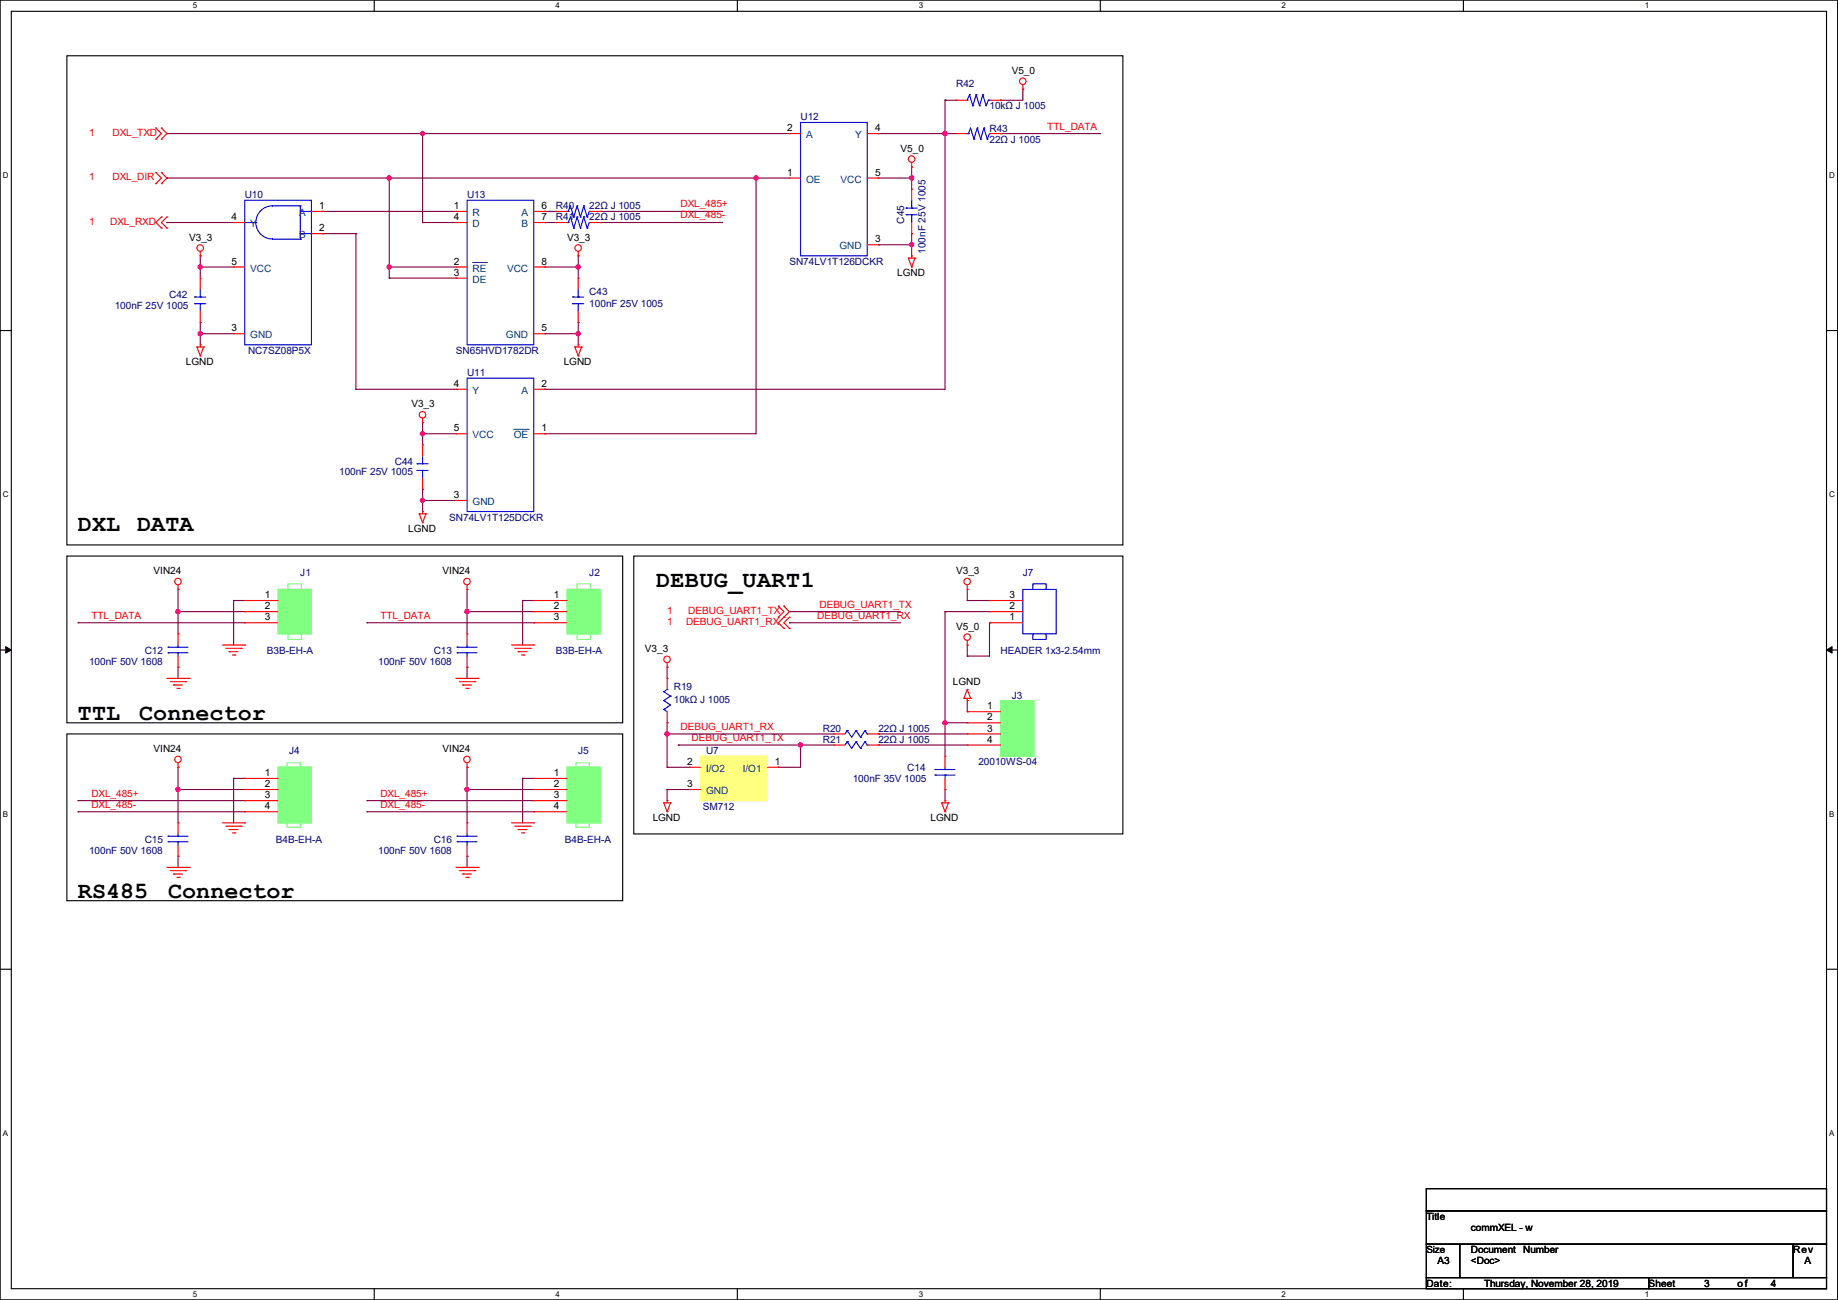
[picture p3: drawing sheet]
<svg xmlns="http://www.w3.org/2000/svg" width="420mm" height="297mm" viewBox="0 0 420 297" stroke-linecap="round" stroke-linejoin="round" font-family="sans-serif">
<path d="M0 0h419.9v297h-419.9zM2.6 2.6h414.8v291.8h-414.8z" fill="none" stroke="#000" stroke-width=".25"/>
<g fill="#fff">
<path d="M44 .3h1v2h-1z"/>
<path d="M44 294.7h1v2h-1z"/>
</g>
<path d="M85.5 0v2.6M85.5 294.4v2.6" fill="none" stroke="#000" stroke-width=".25"/>
<g fill="#fff">
<path d="M127 .3h.9v2h-.9z"/>
<path d="M127 294.7h.9v2h-.9z"/>
</g>
<path d="M168.5 0v2.6M168.5 294.4v2.6" fill="none" stroke="#000" stroke-width=".25"/>
<g fill="#fff">
<path d="M209.9 .3h1v2h-1z"/>
<path d="M209.9 294.7h1v2h-1z"/>
</g>
<path d="M251.4 0v2.6M251.4 294.4v2.6" fill="none" stroke="#000" stroke-width=".25"/>
<g fill="#fff">
<path d="M292.9 .3h.9v2h-.9z"/>
<path d="M292.9 294.7h.9v2h-.9z"/>
</g>
<path d="M334.4 0v2.6M334.4 294.4v2.6" fill="none" stroke="#000" stroke-width=".25"/>
<g fill="#fff">
<path d="M375.8 .3h1v2h-1z"/>
<path d="M375.8 294.7h1v2h-1z"/>
<path d="M.7 39h1.2v2h-1.2z"/>
<path d="M418 39h1.3v2h-1.3z"/>
<path d="M.7 112h1.2v2h-1.2z"/>
<path d="M418 112h1.3v2h-1.3z"/>
</g>
<path d="M0 75.5h2.6M417.4 75.5h2.5" fill="none" stroke="#000" stroke-width=".25"/>
<g fill="#fff">
<path d="M.7 185h1.2v1.9h-1.2z"/>
<path d="M418 185h1.2v1.9h-1.2z"/>
</g>
<path d="M0 148.5h2.6M417.4 148.5h2.5" fill="none" stroke="#000" stroke-width=".25"/>
<path d="M1.3 147.7l1.3 .8-1.3 .7zM417.4 148.5l1.2-.8v1.5z" fill="#000" stroke="#000" stroke-width=".23"/>
<g fill="#fff">
<path d="M.7 257.9h1.2v2h-1.2z"/>
<path d="M418 257.9h1.2v2h-1.2z"/>
</g>
<g fill="none" stroke="#000" stroke-width=".25">
<path d="M15.3 12.7h241.3v111.8h-241.3zM15.3 127h127v38.1h-127zM144.8 127h111.8v63.5h-111.8zM15.3 167.7h127v38.1h-127zM0 221.4h2.6M417.4 221.4h2.5M325.9 271.6h91.5v5h-91.5zM325.9 276.6h91.5v7.7h-91.5zM325.9 284.3h7.6v7.6h-7.6zM325.9 291.9h50.8v2.5h-50.8zM333.5 284.3h76.2v7.6h-76.2zM376.7 291.9h40.7v2.5h-40.7z"/>
<path d="M409.7 284.3h7.7v7.6h-7.7z"/>
</g>
<g fill="none" stroke="#800040" stroke-width=".25">
<path d="M38.1 30.5h.1M38.1 30.5h142.3M96.6 30.5h.1M96.6 30.5v20.3M200.7 30.5h.1M200.7 30.5h17.8M208.3 38.1h.1M208.3 38.1v5.1M215.9 30.5h.1M215.9 22.9h.1M215.9 22.9v66h-91.4M215.9 22.9h2.6"/>
<path d="M228.6 30.5h.1M228.6 22.9h.1M228.6 30.5h22.9M233.7 20.4h.1M233.7 20.4v2.5h-5.1M38.1 50.8h.1M38.1 40.7h.1M38.1 50.8h15.3M38.1 40.7h142.3M45.8 58.5h.1M45.8 58.5v5M73.7 48.3h.1"/>
<path d="M73.7 53.4h.1M73.7 48.3h30.5M73.7 53.4h7.6M81.3 53.4h.1M81.3 53.4v35.5M88.9 40.7h.1M88.9 40.7v22.8M96.6 50.8h.1M96.6 50.8h7.6M124.5 48.3h.1M124.5 50.8h.1M124.5 50.8h2.5"/>
<path d="M124.5 48.3h2.5M132.1 58.5h.1M132.1 58.5v5M137.2 48.3h.1M137.2 50.8h.1M137.2 50.8h27.9M137.2 48.3h27.9M172.8 40.7h.1M172.8 40.7v58.4h-48.3M200.7 40.7h.1M200.7 55.9h.1M200.7 40.7h7.6"/>
<path d="M200.7 55.9h7.6M208.3 40.7h.1M208.3 53.4h.1M208.3 55.9h.1M208.3 53.4v5.1M45.8 61h.1M45.8 76.2h.1M45.8 73.7h.1M45.8 61h7.6M45.8 73.7v5.1M45.8 76.2h7.6M88.9 63.5h.1"/>
<path d="M88.9 61h.1M88.9 61h15.3M88.9 63.5h15.3M124.5 61h.1M124.5 76.2h.1M124.5 61h7.6M124.5 76.2h7.6M132.1 61h.1M132.1 73.7h.1M132.1 76.2h.1M132.1 73.7v5.1M81.3 88.9h.1"/>
<path d="M81.3 88.9h22.9M96.6 99.1h.1M96.6 96.6h.1M96.6 96.6v5M96.6 99.1h7.6M124.5 99.1h.1M124.5 88.9h.1M96.6 114.3h.1M96.6 111.8h.1M96.6 114.3h7.6M96.6 111.8v5.1M40.7 134.7h.1"/>
<path d="M40.7 139.7h.1M40.7 134.7v10.1M40.7 139.7h15.2M53.4 137.2h.1M53.4 137.2h2.5M53.4 137.2v10.2M106.7 134.7h.1M106.7 139.7h.1M106.7 134.7v10.1M106.7 139.7h15.3M119.4 137.2h.1M119.4 137.2h2.6"/>
<path d="M119.4 137.2v10.2M180.4 139.7h.1M180.4 139.7h25.4M215.9 139.7h.1M215.9 139.7h10.2M215.9 139.7v33.1M221 134.7h.1M221 137.2h.1M221 137.2h5.1M221 134.7v2.5M17.8 142.3h.1M17.8 142.3h38.1"/>
<path d="M40.7 152.4h.1M40.7 152.4v2.6M83.9 142.3h.1M83.9 142.3h38.1M106.7 152.4h.1M106.7 152.4v2.6M152.4 152.4h.1M152.4 152.4v2.6M180.4 142.3h.1M180.4 142.3h25.4M221 147.4h.1M221 149.9h.1"/>
<path d="M221 147.4v2.5M226.1 142.3h.1M226.1 142.3v7.6h-5.1M40.7 175.3h.1M40.7 175.3v12.7M53.4 177.8h.1M53.4 177.8v10.2M53.4 177.8h2.5M106.7 175.3h.1M106.7 175.3v12.7M119.4 177.8h.1M119.4 177.8v10.2"/>
<path d="M119.4 177.8h2.6M152.4 175.3h.1M152.4 165.1h.1M152.4 167.7h.1M152.4 175.3h5.1M152.4 165.1v10.2M152.4 167.7h38.1M155 170.2h.1M155 170.2h35.5M177.8 175.3h.1M182.9 170.2h.1M182.9 170.2v5.1h-5.1"/>
<path d="M200.7 167.7h.1M200.7 170.2h.1M200.7 170.2h20.3M200.7 167.7h20.3M215.9 165.1h.1M215.9 165.1h5.1M221 160.1h.1M221 160.1v2.5M17.8 182.9h.1M17.8 185.5h.1M17.8 182.9h38.1M17.8 185.5h38.1"/>
<path d="M40.7 180.4h.1M40.7 195.6h.1M40.7 195.6v2.6M40.7 180.4h15.2M83.9 182.9h.1M83.9 185.5h.1M83.9 182.9h38.1M83.9 185.5h38.1M106.7 180.4h.1M106.7 195.6h.1M106.7 195.6v2.6M106.7 180.4h15.3"/>
<path d="M152.4 180.4h.1M152.4 180.4h5.1M152.4 180.4v2.5M215.9 180.4h.1M215.9 180.4v2.5"/>
</g>
<g fill="#f0f" stroke="#f0f" stroke-width=".25">
<circle cx="40.7" cy="139.7" r=".49"/>
<circle cx="106.7" cy="139.7" r=".49"/>
<circle cx="40.7" cy="180.4" r=".49"/>
<circle cx="106.7" cy="180.4" r=".49"/>
<circle cx="182.9" cy="170.2" r=".49"/>
<circle cx="215.9" cy="165.1" r=".49"/>
<circle cx="152.4" cy="167.7" r=".49"/>
<circle cx="45.7" cy="61" r=".49"/>
<circle cx="96.5" cy="114.3" r=".49"/>
<circle cx="96.5" cy="99.1" r=".49"/>
<circle cx="132.1" cy="61" r=".49"/>
<circle cx="132.1" cy="76.2" r=".49"/>
<circle cx="88.9" cy="61" r=".49"/>
<circle cx="172.7" cy="40.7" r=".49"/>
<circle cx="88.9" cy="40.7" r=".49"/>
<circle cx="208.3" cy="40.7" r=".49"/>
<circle cx="208.3" cy="55.9" r=".49"/>
<circle cx="96.5" cy="30.5" r=".49"/>
<circle cx="215.9" cy="30.5" r=".49"/>
<circle cx="45.7" cy="76.2" r=".49"/>
</g>
<g fill="none" stroke="#f00" stroke-width=".25">
<path d="M233.7 19.3v1.1M35.6 29.3h.1M35.6 31.8h.1M35.6 39.4h.1M35.6 29.3l1.3 1.2-1.3 1.3M35.6 39.4l1.3 1.3-1.3 1.3M36.9 31.8h.1M36.9 29.3h.1M36.9 39.4h.1M36.9 29.3l1.2 1.2-1.2 1.3M36.9 39.4l1.2 1.3-1.2 1.3M180.4 30.5h.1"/>
<path d="M180.4 30.5h2.5M198.2 30.5h2.5M200.7 30.5h.1M208.3 38.1h.1M208.3 37.1v1M218.5 22.9h.1M218.5 30.5h.1M218.5 30.5h2.5M218.5 22.9h2.5M226.1 30.5h2.5M226.1 22.9h2.5M228.6 22.9h.1"/>
<path d="M228.6 30.5h.1M233.7 20.4h.1M35.6 42h.1M36.9 52.1h.1M36.9 49.6h.1M36.9 42h.1M36.9 49.6l-1.3 1.2 1.3 1.3M38.1 52.1h.1M38.1 49.6h.1M38.1 49.6l-1.2 1.2 1.2 1.3M45.8 58.5h.1M45.8 57.4v1.1"/>
<path d="M53.4 50.8h.1M53.4 50.8h2.5M71.2 48.3h2.5M71.2 53.4h2.5M73.7 48.3h.1M73.7 53.4h.1M104.2 48.3h.1M104.2 50.8h.1M104.2 50.8h2.5M104.2 48.3h2.5M122 50.8h2.5M122 48.3h2.5"/>
<path d="M124.5 48.3h.1M124.5 50.8h.1M127 50.8h.1M127 48.3h.1M127 50.8h2.6M127 48.3h2.6M132.1 58.5h.1M132.1 57.4v1.1M134.7 50.8h2.5M134.7 48.3h2.5M137.2 50.8h.1M137.2 48.3h.1"/>
<path d="M180.4 40.7h.1M180.4 40.7h2.5M198.2 40.7h2.5M198.2 55.9h2.5M200.7 55.9h.1M200.7 40.7h.1M207.6 59h.1M207.6 59h1.5M207.6 59l.7 2M208.3 58.5h.1M208.3 43.2h.1M208.3 53.4h.1"/>
<path d="M208.3 43.2v2.6M208.3 50.8v2.6M208.3 58.5v.5M209.1 59h.1M209.1 59l-.8 2M45 79.3h.1M45 79.3h1.5M45 79.3l.8 2M45.8 78.8h.1M45.8 63.5h.1M45.8 73.7h.1M45.8 63.5v2.6"/>
<path d="M45.8 71.2v2.5M45.8 78.8v.5M46.5 79.3h.1M46.5 79.3l-.7 2M53.4 76.2h.1M53.4 61h.1M53.4 61h2.5M53.4 76.2h2.5M104.2 61h.1M104.2 63.5h.1M104.2 61h2.5M104.2 63.5h2.5"/>
<path d="M122 61h2.5M122 76.2h2.5M124.5 76.2h.1M124.5 61h.1M131.4 79.3h.1M131.4 79.3h1.5M131.4 79.3l.7 2M132.1 78.8h.1M132.1 63.5h.1M132.1 73.7h.1M132.1 63.5v2.6M132.1 71.2v2.5"/>
<path d="M132.1 78.8v.5M132.9 79.3h.1M132.9 79.3l-.8 2M208.3 61h.1M45.8 81.3h.1M96.6 96.6h.1M96.6 95.5v1.1M104.2 88.9h.1M104.2 99.1h.1M104.2 99.1h2.5M104.2 88.9h2.5M122 99.1h2.5"/>
<path d="M122 88.9h2.5M124.5 99.1h.1M124.5 88.9h.1M132.1 81.3h.1M95.8 117.4h.1M95.8 117.4h1.5M95.8 117.4l.8 2M96.6 116.9h.1M96.6 119.4h.1M96.6 101.6h.1M96.6 111.8h.1M96.6 101.6v2.6"/>
<path d="M96.6 109.3v2.5M96.6 116.9v.5M97.3 117.4h.1M97.3 117.4l-.7 2M104.2 114.3h.1M104.2 114.3h2.5M40.7 134.7h.1M40.7 133.6v1.1M55.9 137.2h.1M55.9 139.7h.1M55.9 137.2h7.6M55.9 139.7h7.6"/>
<path d="M106.7 134.7h.1M106.7 133.6v1.1M122 137.2h.1M122 139.7h.1M122 137.2h7.6M122 139.7h7.6M177.8 138.5h.1M177.8 138.5l1.3 1.2-1.3 1.3M179.1 138.5h.1M179.1 138.5l1.3 1.2-2.6 2.6 1.3 1.3M221 134.7h.1M221 133.6v1.1"/>
<path d="M226.1 139.7h.1M226.1 137.2h.1M226.1 137.2h7.6M226.1 139.7h7.6M38.1 155h5.1M38.9 155.7h3.6M39.7 156.5h.1M39.7 156.5h2M40.4 157.3h.5M40.7 144.8h.1M40.7 152.4h.1M40.7 144.8v2.6"/>
<path d="M40.7 149.9v2.5M40.9 157.3h.1M42.5 155.7h.1M43.2 155h.1M50.8 147.4h5.1M51.6 148.1h3.6M52.4 148.9h.1M52.4 148.9h2M53.1 149.6h.5M53.6 149.6h.1M55.2 148.1h.1M55.9 147.4h.1"/>
<path d="M55.9 142.3h.1M55.9 142.3h7.6M104.2 155h5.1M104.9 155.7h3.6M105.7 156.5h.1M105.7 156.5h2M106.5 157.3h.5M106.7 144.8h.1M106.7 152.4h.1M106.7 144.8v2.6M106.7 149.9v2.5M107 157.3h.1"/>
<path d="M108.5 155.7h.1M109.3 155h.1M116.9 147.4h5.1M117.6 148.1h3.6M118.4 148.9h.1M118.4 148.9h2M119.2 149.6h.5M119.7 149.6h.1M121.2 148.1h.1M122 147.4h.1M122 142.3h.1M122 142.3h7.6"/>
<path d="M152.4 152.4h.1M152.4 155h.1M152.4 151.4v1M152.4 155v2.5M177.8 141h.1M179.1 143.6h.1M179.1 141h.1M180.4 143.6h.1M180.4 141h.1M180.4 141l-1.3 1.3 1.3 1.3M220.3 159.6h.1M220.3 159.6h1.5"/>
<path d="M221 157.5h.1M221 147.4h.1M221 146.3v1.1M221 159.6v.5M221 157.5l-.7 2.1M221 157.5l.8 2.1M221.8 159.6h.1M226.1 142.3h.1M226.1 142.3h7.6M40.7 175.3h.1M40.7 174.3v1M55.9 177.8h.1"/>
<path d="M55.9 177.8h7.6M106.7 175.3h.1M106.7 174.3v1M122 177.8h.1M122 177.8h7.6M152.4 165.1h.1M152.4 162.6v2.5M157.5 175.3h.1M157.5 175.3h2.6M175.3 175.3h2.5M177.8 175.3h.1M190.5 167.7h.1"/>
<path d="M190.5 170.2h.1M190.5 167.7h2.6M190.5 170.2h2.6M198.2 167.7h2.5M198.2 170.2h2.5M200.7 167.7h.1M200.7 170.2h.1M215.9 172.8h.1M215.9 172.8v2.5M215.9 177.8v2.6M221 160.1h.1M221 162.6h.1"/>
<path d="M221 165.1h.1M221 167.7h.1M221 170.2h.1M221 167.7h7.6M221 170.2h7.6M221 162.6h7.6M221 165.1h7.6M38.1 198.2h5.1M38.9 198.9h3.6M39.7 199.7h.1M39.7 199.7h2M40.7 188h.1"/>
<path d="M40.7 195.6h.1M40.7 188v2.5M40.7 193.1v2.5M42.5 198.9h.1M43.2 198.2h.1M50.8 188h5.1M51.6 188.8h3.6M52.4 189.5h.1M52.4 189.5h2M53.1 190.3h.5M53.6 190.3h.1M55.2 188.8h.1"/>
<path d="M55.9 188h.1M55.9 180.4h.1M55.9 182.9h.1M55.9 185.5h.1M55.9 180.4h7.6M55.9 182.9h7.6M55.9 185.5h7.6M104.2 198.2h5.1M104.9 198.9h3.6M105.7 199.7h.1M105.7 199.7h2M106.7 188h.1"/>
<path d="M106.7 195.6h.1M106.7 188v2.5M106.7 193.1v2.5M108.5 198.9h.1M109.3 198.2h.1M116.9 188h5.1M117.6 188.8h3.6M118.4 189.5h.1M118.4 189.5h2M119.2 190.3h.5M119.7 190.3h.1M121.2 188.8h.1"/>
<path d="M122 188h.1M122 180.4h.1M122 182.9h.1M122 185.5h.1M122 180.4h7.6M122 182.9h7.6M122 185.5h7.6M151.7 183.4h.1M151.7 183.4h1.5M151.7 183.4l.7 2.1M152.4 182.9h.1M152.4 185.5h.1"/>
<path d="M152.4 182.9v.5M153.2 183.4h.1M153.2 183.4l-.8 2.1M157.5 180.4h.1M157.5 180.4h2.6M215.2 183.4h.1M215.2 183.4h1.5M215.2 183.4l.7 2.1M215.9 182.9h.1M215.9 185.5h.1M215.9 180.4h.1M215.9 182.9v.5"/>
<path d="M216.7 183.4h.1M216.7 183.4l-.8 2.1M40.4 200.4h.5M40.9 200.4h.1M106.5 200.4h.5M107 200.4h.1"/>
<circle cx="233.7" cy="18.6" r=".74"/>
<circle cx="208.3" cy="36.3" r=".74"/>
<circle cx="45.7" cy="56.7" r=".74"/>
<circle cx="132.1" cy="56.7" r=".74"/>
<circle cx="96.5" cy="94.8" r=".74"/>
<circle cx="40.7" cy="132.9" r=".74"/>
<circle cx="106.7" cy="132.9" r=".74"/>
<circle cx="221" cy="132.9" r=".74"/>
<circle cx="152.4" cy="150.6" r=".74"/>
<circle cx="221" cy="145.6" r=".74"/>
<circle cx="40.7" cy="173.5" r=".74"/>
<circle cx="106.7" cy="173.5" r=".74"/>
</g>
<g fill="none" stroke="#00f" stroke-width=".25">
<path d="M182.9 28h15.3v30.5h-15.3zM221 22.9h.1M221 30.5h.1M221 30.5h.3M221.3 30.5h.1M221.3 30.5l.5-1.2 .7 2.5M221.5 21.6h.1M221.5 21.6l.8 2.6M221.5 21.6l-.5 1.3M222.3 24.2h.1M222.5 31.8h.1M223.1 21.6h.1"/>
<path d="M223.1 21.6l.7 2.6M223.1 21.6l-.8 2.6M223.3 29.3h.1M223.3 29.3l-.8 2.5M223.3 29.3l.8 2.5M223.8 24.2h.1M224.1 31.8h.1M224.6 21.6h.1M224.6 21.6l.7 2.6 .5-1.3M224.6 21.6l-.8 2.6M224.8 29.3h.1M224.8 29.3l-.7 2.5"/>
<path d="M224.8 29.3l.8 2.5M225.6 31.8h.1M225.8 22.9h.1M225.8 22.9h.3M226.1 22.9h.1M226.1 30.5h.1M226.1 30.5l-.5 1.3M55.9 45.8h15.3v33h-15.3zM55.9 50.8h2.6M58.5 50.8h.1M62.3 54.7h6.3M68.6 47h-6.3a3.8 3.8 0 0 0-3.8 3.8 3.8 3.8 0 0 0 3.8 3.8"/>
<path d="M68.6 47h.1M68.6 54.7h.1M68.6 48.3h.1M68.6 53.4h.1M68.6 48.3h2.6M68.6 47v7.7M68.6 53.4h2.6M106.7 45.8h15.3v33h-15.3zM129.6 50.8h.1M129.6 48.3h.1M129.6 50.8h.2M129.6 48.3h.2"/>
<path d="M129.8 50.8h.1M129.8 48.3h.1M129.8 50.8l.5-1.2 .8 2.5M129.8 48.3l.5-1.3 .8 2.6M131.1 52.1h.1M131.1 49.6h.1M131.9 49.6h.1M131.9 47h.1M131.9 49.6l-.8 2.5M131.9 49.6l.7 2.5M131.9 47l-.8 2.6M131.9 47l.7 2.6"/>
<path d="M132.6 52.1h.1M132.6 49.6h.1M133.4 49.6h.1M133.4 47h.1M133.4 49.6l-.8 2.5M133.4 49.6l.8 2.5M133.4 47l-.8 2.6M133.4 47l.8 2.6M134.2 52.1h.1M134.2 49.6h.1M134.7 50.8h.1M134.7 48.3h.1"/>
<path d="M134.7 50.8l-.5 1.3M134.7 48.3l-.5 1.3M207.1 47.5h.1M207.1 49.1h.1M207.1 47.5h2.5M207.1 49.1h2.5M208.3 47.5h.1M208.3 49.1h.1M208.3 45.8v1.7M208.3 49.1v1.7M44.5 67.9h.1M44.5 69.4h.1"/>
<path d="M44.5 67.9h2.5M44.5 69.4h2.5M45.8 67.9h.1M45.8 69.4h.1M45.8 66.1v1.8M45.8 69.4v1.8M130.9 67.9h.1M130.9 69.4h.1M130.9 67.9h2.5M130.9 69.4h2.5M132.1 67.9h.1M132.1 69.4h.1"/>
<path d="M132.1 66.1v1.8M132.1 69.4v1.8M106.7 86.4h15.3v30.5h-15.3zM95.3 106h.1M95.3 107.5h.1M95.3 106h2.5M95.3 107.5h2.5M96.6 106h.1M96.6 107.5h.1M96.6 104.2v1.8M96.6 107.5v1.8M233.7 134.7h7.6v10.1h-7.6z"/>
<path d="M236 134.7v-1.3h3.1v1.3h-.3M38.4 149.1h.1M38.4 147.9h.1M38.4 149.1h4.6M38.4 147.9h4.6M40.7 147.9h.1M40.7 149.1h.1M40.7 147.4v.5M40.7 149.1v.8M104.4 149.1h.1M104.4 147.9h.1M104.4 149.1h4.6"/>
<path d="M104.4 147.9h4.6M106.7 147.9h.1M106.7 149.1h.1M106.7 147.4v.5M106.7 149.1v.8M151.7 158h.1M151.7 158l1.5 1M152.4 157.5h.1M152.4 157.5l-.7 .5M153.2 159h.1M153.2 159l-1.5 1.1M236.3 144.8h-.3v1.3h3.1v-1.3"/>
<path d="M151.7 162.1h.1M151.7 160.1h.1M151.7 162.1l.7 .5M151.7 160.1l1.5 1-1.5 1M193.6 166.9h.1M193.6 169.5h.1M193.6 166.9l-.5 .8M193.6 166.9l1 1.5 1-1.5M193.6 169.5l-.5 .7M193.6 169.5l1 1.5 1-1.5M195.6 166.9h.1M195.6 169.5h.1"/>
<path d="M195.6 166.9l1 1.5M195.6 169.5l1 1.5M196.6 168.4h.1M196.6 171h.1M197.7 166.9h.1M197.7 169.5h.1M197.7 166.9l-1.1 1.5M197.7 166.9l.5 .8M197.7 169.5l-1.1 1.5M197.7 169.5l.5 .7M198.2 167.7h.1M198.2 170.2h.1"/>
<path d="M213.7 177.1h.1M213.7 175.8h.1M213.7 177.1h4.5M213.7 175.8h4.5M215.9 175.8h.1M215.9 177.1h.1M215.9 175.3v.5M215.9 177.1v.7M38.4 192.3h.1M38.4 191.1h.1M38.4 192.3h4.6M38.4 191.1h4.6"/>
<path d="M40.7 191.1h.1M40.7 192.3h.1M40.7 190.5v.6M40.7 192.3v.8M104.4 192.3h.1M104.4 191.1h.1M104.4 192.3h4.6M104.4 191.1h4.6M106.7 191.1h.1M106.7 192.3h.1M106.7 190.5v.6M106.7 192.3v.8"/>
</g>
<path d="M108 60h3.2M111.2 60h.1M117.4 98.1h3.3M120.7 98.1h.1" fill="none" stroke="#004080" stroke-width=".23"/>
<g fill="none" stroke="#80ff80" stroke-width=".25">
<path d="M63.5 134.7h7.7v10.1h-7.7zM66.1 134.7h-.3v-1.3h3.1v1.3M129.6 134.7h7.6v10.1h-7.6zM132.1 134.7h-.2v-1.3h3v1.3M65.8 144.8v1.3h3.1v-1.3h-.3M131.9 144.8v1.3h3v-1.3h-.2M63.5 175.3h7.7v12.7h-7.7zM65.6 175.3v-1h3v1M129.6 175.3h7.6v12.7h-7.6zM131.6 175.3v-1h3.1v1M228.6 160.1h7.7v12.7h-7.7zM65.6 188v1h3v-1"/>
<path d="M131.6 188v1h3.1v-1"/>
</g>
<g fill="#80ff80" stroke="#80ff80" stroke-width=".25">
<path d="M129.6 134.7h7.6v10.1h-7.6z" fill-rule="evenodd"/>
<path d="M63.5 175.3h7.7v12.7h-7.7z" fill-rule="evenodd"/>
<path d="M129.6 175.3h7.6v12.7h-7.6z" fill-rule="evenodd"/>
<path d="M63.5 134.7h7.7v10.1h-7.7z" fill-rule="evenodd"/>
<path d="M228.6 160.1h7.7v12.7h-7.7z" fill-rule="evenodd"/>
</g>
<path d="M160.1 172.8h15.2v10.1h-15.2z" fill="none" stroke="#ffff80" stroke-width=".25"/>
<path d="M160.1 172.8h15.2v10.1h-15.2z" fill-rule="evenodd" fill="#ffff80" stroke="#ffff80" stroke-width=".25"/>
<g font-size="5.3">
<text x="17.8" y="121.4">DXL</text>
<text x="31.4" y="121.4">DATA</text>
<text x="149.9" y="134.1">DEBUG_UART1</text>
<text x="17.8" y="164.5">TTL</text>
<text x="31.8" y="164.5">Connector</text>
<text x="17.8" y="205.2">RS485</text>
<text x="38.4" y="205.2">Connector</text>
</g>
<g font-size="2.3">
<text x="231.2" y="16.8">V5_0</text>
<text x="179.9" y="30">2</text>
<text x="199.9" y="30">4</text>
<text x="205.8" y="34.6">V5_0</text>
<text x="179.9" y="40.1">1</text>
<text x="199.9" y="40.1">5</text>
<text x="72.9" y="47.8">1</text>
<text x="103.7" y="47.8">1</text>
<text x="123.7" y="47.8">6</text>
<text x="52.9" y="50.3">4</text>
<text x="72.9" y="52.8">2</text>
<text x="103.7" y="50.3">4</text>
<text x="123.7" y="50.3">7</text>
<text x="43.2" y="54.9">V3_3</text>
<text x="129.6" y="54.9">V3_3</text>
<text x="199.9" y="55.4">3</text>
<text x="52.9" y="60.5">5</text>
<text x="103.7" y="60.5">2</text>
<text x="103.7" y="63">3</text>
<text x="123.7" y="60.5">8</text>
<text x="205" y="63.1">LGND</text>
<text x="52.9" y="75.7">3</text>
<text x="123.7" y="75.7">5</text>
<text x="42.5" y="83.4">LGND</text>
<text x="128.8" y="83.4">LGND</text>
<text x="103.7" y="88.4">4</text>
<text x="123.7" y="88.4">2</text>
<text x="94" y="93">V3_3</text>
<text x="103.7" y="98.6">5</text>
<text x="123.7" y="98.6">1</text>
<text x="103.7" y="113.8">3</text>
<text x="93.3" y="121.5">LGND</text>
<text x="35.1" y="131.1">VIN24</text>
<text x="101.1" y="131.1">VIN24</text>
<text x="218.5" y="131.1">V3_3</text>
<text x="60.5" y="136.7">1</text>
<text x="126.5" y="136.7">1</text>
<text x="230.7" y="136.7">3</text>
<text x="60.5" y="139.2">2</text>
<text x="60.5" y="141.7">3</text>
<text x="126.5" y="139.2">2</text>
<text x="126.5" y="141.7">3</text>
<text x="218.5" y="143.8">V5_0</text>
<text x="230.7" y="141.7">1</text>
<text x="230.7" y="139.2">2</text>
<text x="147.4" y="148.9">V3_3</text>
<text x="217.7" y="156.5">LGND</text>
<text x="225.6" y="162.1">1</text>
<text x="225.6" y="164.6">2</text>
<text x="225.6" y="167.1">3</text>
<text x="35.1" y="171.8">VIN24</text>
<text x="101.1" y="171.8">VIN24</text>
<text x="225.6" y="169.7">4</text>
<text x="60.5" y="177.3">1</text>
<text x="60.5" y="179.8">2</text>
<text x="126.5" y="177.3">1</text>
<text x="126.5" y="179.8">2</text>
<text x="157" y="174.8">2</text>
<text x="157" y="179.8">3</text>
<text x="177.1" y="174.8">1</text>
<text x="60.5" y="182.4">3</text>
<text x="60.5" y="184.9">4</text>
<text x="126.5" y="182.4">3</text>
<text x="126.5" y="184.9">4</text>
<text x="149.1" y="187.5">LGND</text>
<text x="212.6" y="187.5">LGND</text>
<text x="325.9" y="278.7">Title</text>
<text x="336.1" y="281.3">commXEL - w</text>
<text x="336.1" y="286.3">Document</text>
<text x="348.1" y="286.3">Number</text>
<text x="409.7" y="286.3">Rev</text>
<text x="325.9" y="294">Date:</text>
<text x="328.5" y="288.9">A3</text>
<text x="336.1" y="288.9">&lt;Doc&gt;</text>
<text x="339.1" y="294">Thursday, November 28, 2019</text>
<text x="376.7" y="294">Sheet</text>
<text x="389.4" y="294">3</text>
<text x="397" y="294">of</text>
<text x="404.7" y="294">4</text>
<text x="412.3" y="288.9">A</text>
</g>
<g font-size="2.3" fill="#000080">
<text x="218.5" y="19.9">R42</text>
<text x="182.9" y="27.5">U12</text>
<text x="226.1" y="25">10kΩ J 1005</text>
<text x="226.1" y="30.1">R43</text>
<text x="226.1" y="32.6">22Ω J 1005</text>
<text x="55.9" y="45.3">U10</text>
<text x="106.7" y="45.3">U13</text>
<text x="127" y="47.8">R40</text>
<text x="134.7" y="47.8">22Ω J 1005</text>
<text x="127" y="50.4">R41</text>
<text x="134.7" y="50.4">22Ω J 1005</text>
<text x="206.6" y="51.1" transform="rotate(-90 206.6 51.1)">C45</text>
<text x="211.5" y="58" transform="rotate(-90 211.5 58)">100nF 25V 1005</text>
<text x="180.4" y="60.5">SN74LV1T126DCKR</text>
<text x="26.2" y="70.7">100nF 25V 1005</text>
<text x="38.7" y="68.2">C42</text>
<text x="134.7" y="67.4">C43</text>
<text x="134.7" y="70.2">100nF 25V 1005</text>
<text x="56.7" y="80.9">NC7SZ08P5X</text>
<text x="104.2" y="80.9">SN65HVD1782DR</text>
<text x="106.7" y="85.9">U11</text>
<text x="90.2" y="106.3">C44</text>
<text x="77.5" y="108.5">100nF 25V 1005</text>
<text x="102.7" y="119">SN74LV1T125DCKR</text>
<text x="68.6" y="131.7">J1</text>
<text x="134.7" y="131.7">J2</text>
<text x="233.7" y="131.7">J7</text>
<text x="33.1" y="149.4">C12</text>
<text x="61" y="149.4">B3B-EH-A</text>
<text x="99.1" y="149.4">C13</text>
<text x="127" y="149.4">B3B-EH-A</text>
<text x="228.6" y="149.4">HEADER 1x3-2.54mm</text>
<text x="20.4" y="152">100nF 50V 1608</text>
<text x="86.4" y="152">100nF 50V 1608</text>
<text x="154" y="157.6">R19</text>
<text x="154" y="160.6">10kΩ J 1005</text>
<text x="231.2" y="159.6">J3</text>
<text x="188" y="167.2">R20</text>
<text x="200.7" y="167.2">22Ω J 1005</text>
<text x="66.1" y="172.3">J4</text>
<text x="132.1" y="172.3">J5</text>
<text x="161.3" y="172.3">U7</text>
<text x="188" y="169.8">R21</text>
<text x="200.7" y="169.8">22Ω J 1005</text>
<text x="194.9" y="178.6">100nF 35V 1005</text>
<text x="207.3" y="176.1">C14</text>
<text x="223.6" y="174.8">20010WS-04</text>
<text x="160.6" y="185">SM712</text>
<text x="20.4" y="195.2">100nF 50V 1608</text>
<text x="33.1" y="192.6">C15</text>
<text x="63" y="192.6">B4B-EH-A</text>
<text x="86.4" y="195.2">100nF 50V 1608</text>
<text x="99.1" y="192.6">C16</text>
<text x="129.1" y="192.6">B4B-EH-A</text>
</g>
<g font-size="2.3" fill="#f00">
<text x="239.3" y="29.6">TTL_DATA</text>
<text x="20.4" y="31.1">1</text>
<text x="25.7" y="31.1">DXL_TXD</text>
<text x="20.4" y="41.2">1</text>
<text x="25.7" y="41.2">DXL_DIR</text>
<text x="155.5" y="47.4">DXL_485+</text>
<text x="20.4" y="51.4">1</text>
<text x="25.2" y="51.4">DXL_RXD</text>
<text x="155.5" y="49.9">DXL_485-</text>
<text x="20.9" y="141.4">TTL_DATA</text>
<text x="86.9" y="141.4">TTL_DATA</text>
<text x="152.4" y="142.8">1</text>
<text x="152.4" y="140.3">1</text>
<text x="156.8" y="142.8">DEBUG_UART1_RX</text>
<text x="157.3" y="140.3">DEBUG_UART1_TX</text>
<text x="186.7" y="141.4">DEBUG_UART1_RX</text>
<text x="187.2" y="138.8">DEBUG_UART1_TX</text>
<text x="155.5" y="166.7">DEBUG_UART1_RX</text>
<text x="158" y="169.3">DEBUG_UART1_TX</text>
<text x="20.9" y="182">DXL_485+</text>
<text x="20.9" y="184.5">DXL_485-</text>
<text x="86.9" y="182">DXL_485+</text>
<text x="86.9" y="184.5">DXL_485-</text>
</g>
<g font-size="2.3" fill="#004080">
<text x="184.2" y="31.6">A</text>
<text x="195.4" y="31.6">Y</text>
<text x="184.2" y="41.7">OE</text>
<text x="192.1" y="41.7">VCC</text>
<text x="57.2" y="51.9">Y</text>
<text x="68.4" y="49.4">A</text>
<text x="108" y="49.4">R</text>
<text x="108" y="51.9">D</text>
<text x="119.2" y="49.4">A</text>
<text x="119.2" y="51.9">B</text>
<text x="68.4" y="54.4">B</text>
<text x="191.8" y="57">GND</text>
<text x="57.2" y="62.1">VCC</text>
<text x="108" y="62.1">RE</text>
<text x="108" y="64.6">DE</text>
<text x="115.9" y="62.1">VCC</text>
<text x="57.2" y="77.3">GND</text>
<text x="115.6" y="77.3">GND</text>
<text x="108" y="90">Y</text>
<text x="119.2" y="90">A</text>
<text x="108" y="100.2">VCC</text>
<text x="117.4" y="100.2">OE</text>
<text x="108" y="115.4">GND</text>
<text x="161.3" y="176.4">I/O2</text>
<text x="169.7" y="176.4">I/O1</text>
<text x="161.3" y="181.4">GND</text>
</g>
<text font-size="2.2" x="325.9" y="286.3">Size</text>
<g font-size="1.8">
<text x="44" y="1.9">5</text>
<text x="127" y="1.9">4</text>
<text x="209.9" y="1.9">3</text>
<text x="292.9" y="1.9">2</text>
<text x="375.8" y="1.9">1</text>
<text x=".7" y="40.6">D</text>
<text x="418" y="40.6">D</text>
<text x=".7" y="113.6">C</text>
<text x="418" y="113.6">C</text>
<text x=".7" y="186.6">B</text>
<text x="418" y="186.6">B</text>
<text x=".7" y="259.5">A</text>
<text x="418" y="259.5">A</text>
<text x="44" y="296.3">5</text>
<text x="127" y="296.3">4</text>
<text x="209.9" y="296.3">3</text>
<text x="292.9" y="296.3">2</text>
<text x="375.8" y="296.3">1</text>
</g>
</svg>
